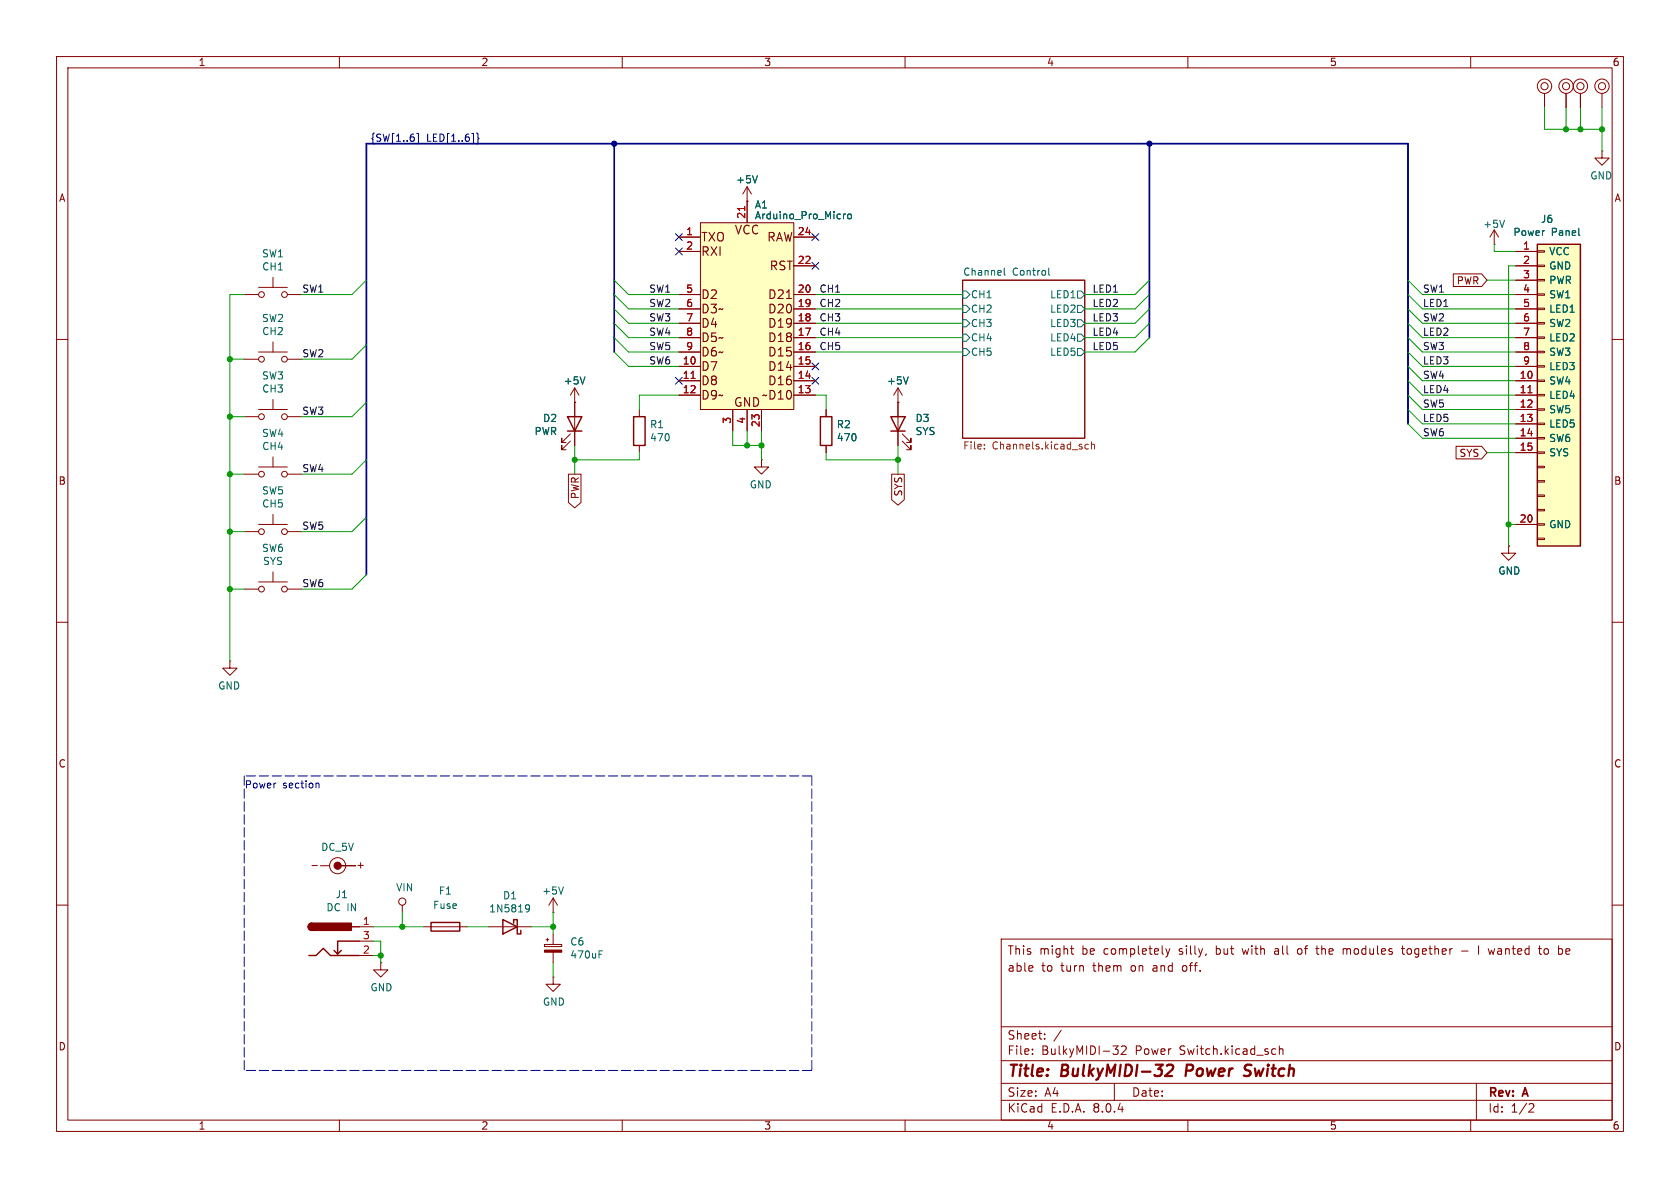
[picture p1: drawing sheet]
<svg xmlns="http://www.w3.org/2000/svg" width="297mm" height="210mm" viewBox="0 0 297 210" stroke-linecap="round" stroke-linejoin="round" font-family="sans-serif">
<g fill="none" stroke="#840000" stroke-width=".18">
<path d="M10 10h277v190h-277zM12 12h273v186h-273zM60 10v2M110 10v2M160 10v2M210 10v2M260 10v2M10 60h2M170.2 49.5h21.6v28h-21.6zM264.2 43.2h.1M264.2 40.6l.7 1.3M264.2 40.6v2.6"/>
<path d="M264.2 40.6l-.8 1.3M285 60h2M101.6 71.1h.1M101.6 68.6l-.8 1.3M101.6 68.6v2.5M101.6 68.6l.8 1.3M146 72.4v1.3M146 78.7v1.3M158.7 71.1h.1M158.7 68.6v10.1M158.7 68.6l-.7 1.3M158.7 68.6l.8 1.3"/>
<path d="M159.5 78l1.5 1.5v-.8v.8h-.7M159.5 76.7l1.5 1.5v-.7v.7h-.7M43.2 94h2.5M43.2 83.8h2.5M45.7 92.7h5.1M45.7 82.6h5.1M48.3 80.8v1.8M48.3 90.9v1.8M50.8 94h2.5M50.8 83.8h2.5M134.6 81.3v1.3h-1.3l1.3 1.2 1.3-1.2h-1.3M134.6 81.3h.1"/>
<path d="M266.7 96.5v1.3h1.3l-1.3 1.3-1.3-1.3h1.3M266.7 96.5h.1M10 110h2M43.2 104.1h2.5M45.7 102.9h5.1M48.3 101.1v1.8M50.8 104.1h2.5M285 110h2M10 160h2M55.1 153h1M56.6 153h1.7M60.3 153h2.6z"/>
<path d="M97.8 158.8l-.8 1.2M97.8 158.8v2.5M97.8 158.8l.8 1.2M285 160h2M63.5 163.8h2.5M63.5 168.9h2.5M63.5 166.4h2.5M67.3 170.2v1.3h1.3l-1.3 1.2-1.3-1.2h1.3M67.3 170.2h.1M71.1 160v1.3M74.9 163.8h7.6M86.4 163.8h7.6"/>
<path d="M96.3 167h3v.3h-3zM96.5 166.1h.5M96.8 165.9v.5M97.8 172.7v1.3h1.3l-1.3 1.3-1.3-1.3h1.3M97.8 172.7h.1M97.8 161.3h.1M97.8 165.1v1.9M97.8 168.3v1.9M177 166h108v32h-108zM182.5 170.8l.1 .3-.7 .1M189.2 167.7h.6M189.5 168.5l.3 .2"/>
<path d="M206.1 167.7l.4 1M206.5 168.7l-.2 .4-.2 .1M206.8 167.7l-.3 1M225.4 168.2v.4M229.7 167.7l-.3 .3v.4l.3 .3M232.6 167.7h.6M232.8 167.2v1.3l.4 .2M237.5 167.7v1M238 167.8l-.3-.1-.2 .1M247.7 167.7h.6M248 167.2v1.3l.3 .2M258.4 168.1h1.1"/>
<path d="M261.4 167.2v1.5M272 167.7h.5M272.2 168.6l.3 .1M273.5 167.7l-.4 .1-.1 .2v.6l.5 .1M277 167.7l-.2 .2v.6l.2 .2M277.5 168.1l-.7 .1M60 198v2M110 198v2M160 198v2M177 194.5h108M177 191.5h108M177 187.5h108"/>
<path d="M177 181.5h108M182.5 186.3v.1M182.5 185.5v.1M184.7 183.6v.1M184.7 182.8v.1M187.6 182.1l-1.3 2M196.7 184.9h1l-.5 .6 .4 .1 .1 .5-.3 .3h-.4M197 191.5v3M198.2 185l.6-.1 .2 .1 .1 .3-.9 1.1h.9M210 198v2M225.1 185.4l.4 .1M225.5 186.3l-.4 .1"/>
<path d="M226.2 185.5l.2-.1 .3 .1 .1 .9M226.2 184.9v1.5M260 198v2M261 191.5v6.5M270.5 195.1l.5 .1 .2 .3-1 1.1h1"/>
<circle cx="46.2" cy="83.8" r=".51"/>
<circle cx="46.2" cy="94" r=".51"/>
<circle cx="50.3" cy="83.8" r=".51"/>
<circle cx="50.3" cy="94" r=".51"/>
<circle cx="46.2" cy="104.1" r=".51"/>
<circle cx="50.3" cy="104.1" r=".51"/>
<circle cx="59.7" cy="153" r="1.42"/>
<circle cx="71.1" cy="159.4" r=".63"/>
</g>
<path d="M206.3 188.4l.3-.2h.5a.45 .45 0 0 1 .3 .6l-.1 .3-1.3 1.1h1.2M209.8 188.2l-.2 2M220.9 190a.85 .85 0 0 1-1 .1M221 188.2l-.7 .1a.46 .46 0 0 0-.3 .5 .46 .46 0 0 0 .4 .4l.5 .2" fill="none" stroke="#840000" stroke-width=".4"/>
<g fill="none" stroke="#006464" stroke-width=".18">
<path d="M266 38.9l-.4 1.3M170.2 51.4h.6l.6 .7-.6 .6h-.6zM170.2 54h.6l.6 .6-.6 .6h-.6zM170.2 56.5h.6l.6 .7-.6 .6h-.6zM170.2 59.1h.6l.6 .6-.6 .6h-.6zM177.5 47.4v1.1l.2 .2M185.4 47.4v1.1l.2 .2M190.5 51.4h.6l.7 .7-.7 .6h-.6zM190.5 54h.6l.7 .6-.7 .6h-.6zM190.5 56.5h.6l.7 .7-.7 .6h-.6zM190.5 59.1h.6l.7 .6-.7 .6h-.6zM103.4 66.6l-.4 1.3"/>
<path d="M160.6 66.6l-.5 1.3M170.2 61.6h.6l.6 .6-.6 .7h-.6zM190.5 61.6h.6l.7 .6-.7 .7h-.6zM93 160l.4-.1 .2 .2a.84 .84 0 0 1-.3 1.1h-.3M99.6 156.8l-.4 1.3M93.6 160.5l-.2 .2h-.4M105.9 168.7h.4M105.9 168.1h.6"/>
</g>
<path d="M174 79.3v.1M174 78.6v.1M192.4 78.6l-.3-.1-.3 .3 .1 .5h.5M193 78.7l.1-.2 .3 .1 .1 .8M193 78.1v1.3" fill="none" stroke="#725600" stroke-width=".18"/>
<path d="M145 73.7h2.1v5h-2.1zM157.5 73.7h2.5l-1.3 2.5zM157.5 76.2h2.5M54.6 168.9h1.3l1.2-1.3 1.3 1.3h5.1M55.1 163.2a.64 .64 0 0 0-.6 .6 .64 .64 0 0 0 .6 .7M60.3 168l-.6 .7M62.2 163.8h1.3M63.5 166.4h-3.8v2.3l-.6-.7M76.2 163.1h5.1v1.5h-5.1zM88.9 162.6l2.5 1.2-2.5 1.3zM90.8 163.2v-.6h.6v2.5h.7v-.6" fill="none" stroke="#840000" stroke-width=".25"/>
<g fill="#840000" stroke="#840000" stroke-width=".25">
<path d="M54.7 163.4l.4-.2v1.3a.63 .63 0 0 1-.6-.4 .63 .63 0 0 1 .2-.7z"/>
<path d="M55.1 163.2h7v1.3h-7z"/>
</g>
<g fill="#840000" stroke="#840000" stroke-width=".18">
<path d="M96.3 167.9h3v.4h-3z"/>
<circle cx="59.7" cy="153" r=".63"/>
</g>
<path d="M271.8 43.2h7.6v53.3h-7.6z" fill="#ffffc2"/>
<path d="M271.8 43.2h7.6v53.3h-7.6zM112 73.7h2v5h-2z" fill="none" stroke="#840000" stroke-width=".25"/>
<g fill="none" stroke="#840000" stroke-width=".18">
<path d="M268 44.5h3.8M268 47h3.8M268 49.5h3.8M268 52.1h3.8M268 54.6h3.8M268 57.2h3.8M268 59.7h3.8M271.8 59.6h1.2v.2h-1.2zM271.8 57h1.2v.3h-1.2zM271.8 54.5h1.2v.2h-1.2zM271.8 51.9h1.2v.3h-1.2zM271.8 49.4h1.2v.3h-1.2z"/>
<path d="M271.8 46.9h1.2v.2h-1.2zM271.8 44.3h1.2v.3h-1.2zM113 72.4v1.3M113 78.7v1.3M268 67.3h3.8M268 69.9h3.8M268 72.4h3.8M268 74.9h3.8M268 77.5h3.8M268 62.2h3.8M268 64.8h3.8M271.8 79.9h1.2v.2h-1.2z"/>
<path d="M271.8 77.3h1.2v.3h-1.2zM271.8 74.8h1.2v.3h-1.2zM271.8 72.3h1.2v.2h-1.2zM271.8 69.7h1.2v.3h-1.2zM271.8 67.2h1.2v.2h-1.2zM271.8 64.6h1.2v.3h-1.2zM271.8 62.1h1.2v.3h-1.2zM268 80h3.8M268 92.7h3.8M271.8 95.1h1.2v.3h-1.2zM271.8 92.6h1.2v.2h-1.2zM271.8 90h1.2v.3h-1.2z"/>
<path d="M271.8 87.5h1.2v.3h-1.2zM271.8 85h1.2v.2h-1.2zM271.8 82.4h1.2v.3h-1.2z"/>
</g>
<path d="M270.1 69.4h.7" fill="none" stroke="#a90000" stroke-width=".18"/>
<path d="M279.2 41.6h.1" fill="none" stroke="#006464" stroke-width=".18"/>
<path d="M123.8 39.4h16.5v33h-16.5z" fill="#ffffc2"/>
<g fill="none" stroke="#840000" stroke-width=".18">
<path d="M273 16.5v2.6M276.9 16.5v2.6M279.4 16.5v2.6M283.2 16.5v2.6M123.8 39.4h16.5v33h-16.5zM132.1 35.6h.1M132.1 33v6.4M132.1 33l-.8 1.3M132.1 33l.7 1.3M283.2 26.7v1.2h-1.3l1.3 1.3 1.3-1.3h-1.3M283.2 26.7h.1M43.2 52.1h2.5"/>
<path d="M45.7 50.8h5.1M48.3 49v1.8M50.8 52.1h2.5M120 41.9h3.8M120 59.7h3.8M120 57.2h3.8M120 54.6h3.8M120 44.5h3.8M120 52.1h3.8M140.3 41.9h3.8M140.3 59.7h3.8M140.3 57.2h3.8"/>
<path d="M140.3 54.6h3.8M140.3 52.1h3.8M140.3 47h3.8M256.9 48.4h5l1 1.1-1 1.1h-5zM268 59.7h3.8M268 57.2h3.8M268 54.6h3.8M268 44.5h3.8M268 52.1h3.8M268 47h3.8M268 49.5h3.8M43.2 73.7h2.5"/>
<path d="M43.2 63.5h2.5M45.7 62.2h5.1M45.7 72.4h5.1M48.3 60.5v1.7M48.3 70.6v1.8M50.8 73.7h2.5M50.8 63.5h2.5M100.8 78l-1.5 1.5v-.8v.8h.8M100.8 76.7l-1.5 1.5v-.7v.7h.8M101.6 71.1h.1M101.6 71.1v7.6M120 64.8h3.8"/>
<path d="M120 67.3h3.8M120 69.9h3.8M120 62.2h3.8M129.5 72.4v3.8M132.1 72.4v3.8M134.6 72.4v3.8M140.3 64.8h3.8M140.3 67.3h3.8M140.3 69.9h3.8M140.3 62.2h3.8M146 72.4v1.3M146 78.7v1.3"/>
<path d="M158.7 71.1h.1M158.7 71.1v2.6M158.7 76.2v2.5M257.4 78.9h4.5l1 1.1-1 1.1h-4.5zM268 64.8h3.8M268 67.3h3.8M268 69.9h3.8M268 62.2h3.8M268 72.4h3.8M268 74.9h3.8M268 77.5h3.8M100.5 83.8h2.2v5l-1.1 1-1.1-1z"/>
<path d="M157.6 83.8h2.3v4.5l-1.2 1-1.1-1zM266.7 96.5h.1M268 80h3.8M268 92.7h3.8M40.6 116.8v1.3h-1.2l1.2 1.3 1.3-1.3h-1.3M40.6 116.8h.1"/>
<circle cx="273" cy="15.2" r=".63"/>
<circle cx="273.1" cy="15.2" r="1.27"/>
<circle cx="276.9" cy="15.2" r=".63"/>
<circle cx="276.9" cy="15.2" r="1.27"/>
<circle cx="279.4" cy="15.2" r=".63"/>
<circle cx="279.4" cy="15.2" r="1.27"/>
<circle cx="283.2" cy="15.2" r=".63"/>
<circle cx="283.2" cy="15.2" r="1.27"/>
<circle cx="46.2" cy="52.1" r=".51"/>
<circle cx="50.3" cy="52.1" r=".51"/>
<circle cx="46.2" cy="63.5" r=".51"/>
<circle cx="46.2" cy="73.7" r=".51"/>
<circle cx="50.3" cy="63.5" r=".51"/>
<circle cx="50.3" cy="73.7" r=".51"/>
</g>
<path d="M139 52.8h.9" fill="none" stroke="#840000" stroke-width=".19"/>
<path d="M131.7 36.5v.7M122.2 66.9h.7M270.1 69.4h.7" fill="none" stroke="#a90000" stroke-width=".18"/>
<path d="M133.9 31.1l-.4 1.2M149.1 37.8v.9M149.5 37.8l-.4 .3M149.9 38l.2-.2 .4 .2v.4l-.1 .2-.3 .1-.2-.1zM279.2 41.6h.1M103.4 66.6l-.4 1.3M160.6 66.6l-.5 1.3" fill="none" stroke="#006464" stroke-width=".18"/>
<path d="M100.3 73.7h2.6l-1.3 2.5zM100.3 76.2h2.6" fill="none" stroke="#840000" stroke-width=".25"/>
<g fill="none" stroke="#000084" stroke-width=".18">
<path d="M73.7 23.6h.3v1.8h-.3M84.3 23.5l.2 .2v.6l.2 .2-.2 .2v.6l-.2 .2M119.4 43.8l1.2 1.3M119.4 41.3l1.2 1.2M120.6 43.8l-1.2 1.3M120.6 41.3l-1.2 1.2M143.5 46.4l1.3 1.2M143.5 41.3l1.3 1.2M144.8 46.4l-1.3 1.2M144.8 41.3l-1.3 1.2M119.4 66.7l1.2 1.2M120.6 66.7l-1.2 1.2"/>
<path d="M143.5 64.2l1.3 1.2M143.5 66.7l1.3 1.2M144.8 64.2l-1.3 1.2M144.8 66.7l-1.3 1.2"/>
</g>
<path d="M56 138.4l.4 .2v.7" fill="none" stroke="#0000c2" stroke-width=".18"/>
<path d="M43.2 137.2v52M143.5 137.2v52M143.5 137.2h-100.3M143.5 189.2h-100.3" fill="none" stroke="#0000c2" stroke-width=".18" stroke-dasharray="1.7 .6"/>
<path d="M108.6 25.4v36.8M203.2 25.4v34.3M248.9 74.9v-49.5h-184.1v76.2" fill="none" stroke="#000084" stroke-width=".3"/>
<g fill="none" stroke="#009600" stroke-width=".18">
<path d="M273 19.1v3.8h10.2M276.9 19.1v3.8M279.4 19.1v3.8M283.2 19.1v7.6M43.2 52.1h-2.6v64.7M64.8 49.5l-2.6 2.6h-8.9M108.6 52.1l2.5 2.5h8.9M108.6 49.5l2.5 2.6h8.9M108.6 57.2l2.5 2.5h8.9M108.6 54.6l2.5 2.6h8.9M108.6 59.7l2.5 2.5h8.9M144.1 54.6h26.1"/>
<path d="M144.1 52.1h26.1M144.1 59.7h26.1M144.1 57.2h26.1M203.2 52.1l-2.5 2.5h-8.9M203.2 49.5l-2.5 2.6h-8.9M203.2 57.2l-2.5 2.5h-8.9M203.2 54.6l-2.5 2.6h-8.9M203.2 59.7l-2.5 2.5h-8.9M248.9 52.1l2.6 2.5h16.5M248.9 49.5l2.6 2.6h16.5M248.9 57.2l2.6 2.5h16.5M248.9 54.6l2.6 2.6h16.5"/>
<path d="M248.9 59.7l2.6 2.5h16.5M262.9 49.5h5.1M264.2 43.2v1.3h3.8M268 47h-1.3v49.5M40.6 73.7h2.6M40.6 63.5h2.6M64.8 71.1l-2.6 2.6h-8.9M64.8 61l-2.6 2.5h-8.9M101.6 78.7v5.1M108.6 62.2l2.5 2.6h8.9M120 69.9h-7v2.5M129.5 76.2v2.5h5.1"/>
<path d="M132.1 76.2v2.5M134.6 76.2v5.1M144.1 69.9h1.9v2.5M144.1 62.2h26.1M158.7 78.7v5.1M248.9 64.8l2.6 2.5h16.5M248.9 72.4l2.6 2.5h16.5M248.9 67.3l2.6 2.6h16.5M248.9 69.9l2.6 2.5h16.5M248.9 74.9l2.6 2.6h16.5M248.9 62.2l2.6 2.6h16.5M40.6 83.8h2.6"/>
<path d="M40.6 94h2.6M64.8 81.3l-2.6 2.5h-8.9M64.8 91.4l-2.6 2.6h-8.9M113 80v1.3h-11.4M146 80v1.3h12.7M262.9 80h5.1M266.7 92.7h1.3M40.6 104.1h2.6M64.8 101.6l-2.6 2.5h-8.9M66 163.8h8.9M66 166.4h1.3v3.8M66 168.9h1.3"/>
<path d="M71.1 161.3v2.5M82.5 163.8h3.9M94 163.8h3.8M97.8 161.3v3.8M97.8 170.2v2.5"/>
</g>
<g fill="#009600" stroke="#009600" stroke-width=".18">
<circle cx="40.6" cy="83.8" r=".46"/>
<circle cx="40.6" cy="73.7" r=".46"/>
<circle cx="40.6" cy="63.5" r=".46"/>
<circle cx="266.7" cy="92.7" r=".46"/>
<circle cx="67.3" cy="168.9" r=".46"/>
<circle cx="40.6" cy="104.1" r=".46"/>
<circle cx="40.6" cy="94" r=".46"/>
<circle cx="97.8" cy="163.8" r=".46"/>
<circle cx="71.1" cy="163.8" r=".46"/>
<circle cx="158.7" cy="81.3" r=".46"/>
<circle cx="132.1" cy="78.7" r=".46"/>
<circle cx="134.6" cy="78.7" r=".46"/>
<circle cx="101.6" cy="81.3" r=".46"/>
<circle cx="276.9" cy="22.9" r=".46"/>
<circle cx="279.4" cy="22.9" r=".46"/>
<circle cx="283.2" cy="22.9" r=".46"/>
</g>
<g fill="#000084" stroke="#000084" stroke-width=".18">
<circle cx="203.2" cy="25.4" r=".46"/>
<circle cx="108.6" cy="25.4" r=".46"/>
</g>
<g font-size="2.8" fill="#840000">
<text x="178" y="190.9">Title:</text>
<text x="187.7" y="190.9">BulkyMIDI-32</text>
<text x="210.5" y="190.9">Power</text>
<text x="221.6" y="190.9">Switch</text>
</g>
<g font-size="2.1" fill="#840000">
<text x="129.8" y="41.7">VCC</text>
<text x="123.8" y="45.5">RXI</text>
<text x="123.8" y="43">TXO</text>
<text x="135.5" y="43">RAW</text>
<text x="123.8" y="53.1">D2</text>
<text x="135.6" y="53.1">D21</text>
<text x="135.9" y="48">RST</text>
<text x="123.8" y="55.7">D3~</text>
<text x="123.8" y="58.2">D4</text>
<text x="135.6" y="58.2">D19</text>
<text x="135.6" y="55.7">D20</text>
<text x="123.8" y="60.7">D5~</text>
<text x="123.8" y="63.3">D6~</text>
<text x="123.8" y="65.8">D7</text>
<text x="135.6" y="65.8">D14</text>
<text x="135.6" y="63.3">D15</text>
<text x="135.6" y="60.7">D18</text>
<text x="123.8" y="68.4">D8</text>
<text x="123.8" y="70.9">D9~</text>
<text x="134.6" y="70.9">~D10</text>
<text x="135.6" y="68.4">D16</text>
<text x="129.6" y="72.2">GND</text>
<text x="178" y="172">able</text>
<text x="178" y="169">This</text>
<text x="183.7" y="169">might</text>
<text x="184.1" y="172">to</text>
<text x="187.6" y="172">turn</text>
<text x="191.3" y="169">be</text>
<text x="193.4" y="172">them</text>
<text x="195.3" y="169">completely</text>
<text x="200.2" y="172">on</text>
<text x="204.2" y="172">and</text>
<text x="208.7" y="169">silly,</text>
<text x="209.6" y="172">off.</text>
<text x="215.4" y="169">but</text>
<text x="220.2" y="169">with</text>
<text x="226" y="169">all</text>
<text x="230.3" y="169">of</text>
<text x="233.8" y="169">the</text>
<text x="238.6" y="169">modules</text>
<text x="249.2" y="169">together</text>
<text x="263" y="169">I wanted</text>
<text x="274.1" y="169">to</text>
<text x="277.6" y="169">be</text>
<text x="178" y="184">Sheet:</text>
<text x="178" y="186.7">File:</text>
<text x="184.1" y="186.7">BulkyMIDI-32</text>
<text x="200.7" y="186.7">Power</text>
<text x="208.7" y="186.7">Switch.kicad_sch</text>
<text x="178" y="196.9">KiCad</text>
<text x="178" y="194.1">Size:</text>
<text x="184.7" y="194.1">A4</text>
<text x="185.7" y="196.9">E.D.A.</text>
<text x="193.3" y="196.9">8.0.4</text>
<text x="200" y="194.1">Date:</text>
<text x="263" y="194.3">Rev:</text>
<text x="263" y="196.9">Id:</text>
<text x="267.1" y="196.9">1/2</text>
<text x="269.4" y="194.3">A</text>
</g>
<g font-size="1.8" fill="#840000">
<text x="35" y="11.9">1</text>
<text x="85" y="11.9">2</text>
<text x="135" y="11.9">3</text>
<text x="185" y="11.9">4</text>
<text x="235" y="11.9">5</text>
<text x="285" y="11.9">6</text>
<text x="10.3" y="35.9">A</text>
<text x="285.3" y="35.9">A</text>
<text x="257.4" y="50.5">PWR</text>
<text x="257.9" y="81">SYS</text>
<text x="10.3" y="85.9">B</text>
<text x="102.6" y="88.3" transform="rotate(-90 102.6 88.3)">PWR</text>
<text x="159.7" y="87.8" transform="rotate(-90 159.7 87.8)">SYS</text>
<text x="285.3" y="85.9">B</text>
<text x="10.3" y="135.9">C</text>
<text x="285.3" y="135.9">C</text>
<text x="62.9" y="153.8">+</text>
<text x="10.3" y="185.9">D</text>
<text x="285.3" y="185.9">D</text>
<text x="35" y="199.9">1</text>
<text x="85" y="199.9">2</text>
<text x="135" y="199.9">3</text>
<text x="185" y="199.9">4</text>
<text x="235" y="199.9">5</text>
<text x="285" y="199.9">6</text>
</g>
<g font-size="1.8" fill="#000084">
<text x="65.4" y="25.1">{SW[1..6]</text>
<text x="75.4" y="25.1">LED[1..6]}</text>
</g>
<g font-size="1.8" fill="#006464">
<text x="130" y="32.6">+5V</text>
<text x="281" y="31.9">GND</text>
<text x="133.4" y="37.1">A1</text>
<text x="133.4" y="39">Arduino_Pro_Micro</text>
<text x="262.1" y="40.5">+5V</text>
<text x="267.4" y="41.9">Power</text>
<text x="272.3" y="39.6">J6</text>
<text x="274.2" y="41.9">Panel</text>
<text x="46.2" y="45.7">SW1</text>
<text x="273.8" y="45.3">VCC</text>
<text x="273.8" y="47.9">GND</text>
<text x="46.3" y="48">CH1</text>
<text x="170.2" y="48.8">Channel</text>
<text x="171.6" y="52.9">CH1</text>
<text x="179" y="48.8">Control</text>
<text x="185.5" y="52.9">LED1</text>
<text x="273.8" y="50.4">PWR</text>
<text x="273.8" y="52.9">SW1</text>
<text x="46.2" y="57.1">SW2</text>
<text x="46.3" y="59.4">CH2</text>
<text x="171.6" y="55.5">CH2</text>
<text x="171.6" y="58">CH3</text>
<text x="185.5" y="55.5">LED2</text>
<text x="185.5" y="58">LED3</text>
<text x="273.8" y="55.5">LED1</text>
<text x="273.8" y="58">SW2</text>
<text x="171.6" y="60.6">CH4</text>
<text x="171.6" y="63.1">CH5</text>
<text x="185.5" y="60.6">LED4</text>
<text x="185.5" y="63.1">LED5</text>
<text x="273.8" y="60.6">LED2</text>
<text x="273.8" y="63.1">SW3</text>
<text x="273.8" y="65.6">LED3</text>
<text x="46.2" y="67.3">SW3</text>
<text x="46.3" y="69.6">CH3</text>
<text x="99.6" y="68.2">+5V</text>
<text x="156.7" y="68.2">+5V</text>
<text x="273.8" y="68.2">SW4</text>
<text x="273.8" y="70.7">LED4</text>
<text x="46.2" y="77.4">SW4</text>
<text x="94.4" y="77.1">PWR</text>
<text x="95.9" y="74.8">D2</text>
<text x="114.8" y="75.9">R1</text>
<text x="147.8" y="75.9">R2</text>
<text x="161.8" y="74.8">D3</text>
<text x="161.8" y="77.1">SYS</text>
<text x="273.8" y="73.3">SW5</text>
<text x="273.8" y="75.8">LED5</text>
<text x="46.3" y="79.8">CH4</text>
<text x="114.8" y="78.2">470</text>
<text x="147.8" y="78.2">470</text>
<text x="273.8" y="78.3">SW6</text>
<text x="273.8" y="80.9">SYS</text>
<text x="46.2" y="87.6">SW5</text>
<text x="46.3" y="89.9">CH5</text>
<text x="132.5" y="86.5">GND</text>
<text x="273.8" y="93.6">GND</text>
<text x="46.2" y="97.8">SW6</text>
<text x="46.4" y="100.1">SYS</text>
<text x="264.8" y="101.8">GND</text>
<text x="38.5" y="122.1">GND</text>
<text x="56.7" y="150.6">DC_5V</text>
<text x="57.6" y="161.3">DC IN</text>
<text x="59.2" y="159">J1</text>
<text x="69.9" y="157.8">VIN</text>
<text x="76.5" y="160.9">Fuse</text>
<text x="77.5" y="158.3">F1</text>
<text x="86.4" y="161.5">1N5819</text>
<text x="88.8" y="159.2">D1</text>
<text x="95.8" y="158.3">+5V</text>
<text x="100.7" y="167.3">C6</text>
<text x="100.7" y="169.6">470uF</text>
<text x="65.4" y="175.4">GND</text>
<text x="95.9" y="178">GND</text>
</g>
<g font-size="1.8" fill="#a90000">
<text x="121.2" y="41.7">1</text>
<text x="131.8" y="38.8" transform="rotate(-90 131.8 38.8)">21</text>
<text x="140.9" y="41.7">24</text>
<text x="121.2" y="44.2">2</text>
<text x="140.9" y="46.7">22</text>
<text x="269.2" y="44.2">1</text>
<text x="269.2" y="46.7">2</text>
<text x="121.2" y="51.8">5</text>
<text x="140.9" y="51.8">20</text>
<text x="269.2" y="49.3">3</text>
<text x="269.2" y="51.8">4</text>
<text x="121.2" y="54.4">6</text>
<text x="121.2" y="56.9">7</text>
<text x="121.2" y="59.4">8</text>
<text x="140.9" y="59.4">17</text>
<text x="140.9" y="56.9">18</text>
<text x="140.9" y="54.4">19</text>
<text x="269.2" y="54.4">5</text>
<text x="269.2" y="56.9">6</text>
<text x="269.2" y="59.4">7</text>
<text x="120.6" y="64.5">10</text>
<text x="121.2" y="62">9</text>
<text x="140.9" y="64.5">15</text>
<text x="140.9" y="62">16</text>
<text x="269.2" y="62">8</text>
<text x="269.2" y="64.5">9</text>
<text x="120.6" y="67.1">11</text>
<text x="120.6" y="69.6">12</text>
<text x="140.9" y="69.6">13</text>
<text x="140.9" y="67.1">14</text>
<text x="268.6" y="67.1">10</text>
<text x="268.6" y="69.6">11</text>
<text x="129.3" y="75" transform="rotate(-90 129.3 75)">3</text>
<text x="131.8" y="75" transform="rotate(-90 131.8 75)">4</text>
<text x="134.4" y="75.6" transform="rotate(-90 134.4 75.6)">23</text>
<text x="268.6" y="72.1">12</text>
<text x="268.6" y="74.7">13</text>
<text x="268.6" y="77.2">14</text>
<text x="268.6" y="79.8">15</text>
<text x="268.6" y="92.5">20</text>
<text x="64.1" y="163.6">1</text>
<text x="64.1" y="166.1">3</text>
<text x="64.1" y="168.7">2</text>
</g>
<g font-size="1.8" fill="#0f0f0f">
<text x="53.3" y="51.8">SW1</text>
<text x="114.7" y="51.8">SW1</text>
<text x="144.8" y="51.8">CH1</text>
<text x="193" y="51.8">LED1</text>
<text x="251.5" y="51.8">SW1</text>
<text x="114.7" y="54.3">SW2</text>
<text x="114.7" y="56.9">SW3</text>
<text x="114.7" y="59.4">SW4</text>
<text x="144.8" y="59.4">CH4</text>
<text x="144.8" y="54.3">CH2</text>
<text x="144.8" y="56.9">CH3</text>
<text x="193" y="59.4">LED4</text>
<text x="193" y="56.9">LED3</text>
<text x="193" y="54.3">LED2</text>
<text x="251.5" y="54.3">LED1</text>
<text x="251.5" y="56.9">SW2</text>
<text x="251.5" y="59.4">LED2</text>
<text x="53.3" y="63.2">SW2</text>
<text x="114.7" y="62">SW5</text>
<text x="114.7" y="64.5">SW6</text>
<text x="144.8" y="62">CH5</text>
<text x="193" y="62">LED5</text>
<text x="251.5" y="62">SW3</text>
<text x="251.5" y="64.5">LED3</text>
<text x="251.5" y="69.6">LED4</text>
<text x="251.5" y="67">SW4</text>
<text x="53.3" y="73.4">SW3</text>
<text x="251.5" y="72.1">SW5</text>
<text x="251.5" y="74.7">LED5</text>
<text x="251.5" y="77.2">SW6</text>
<text x="53.3" y="83.6">SW4</text>
<text x="53.3" y="93.7">SW5</text>
<text x="53.3" y="103.9">SW6</text>
</g>
<g font-size="1.8" fill="#725600">
<text x="170.2" y="79.8">File:</text>
<text x="175.4" y="79.8">Channels.kicad_sch</text>
</g>
<g font-size="1.8" fill="#0000c2">
<text x="43.2" y="139.5">Power</text>
<text x="50" y="139.5">section</text>
</g>
</svg>
